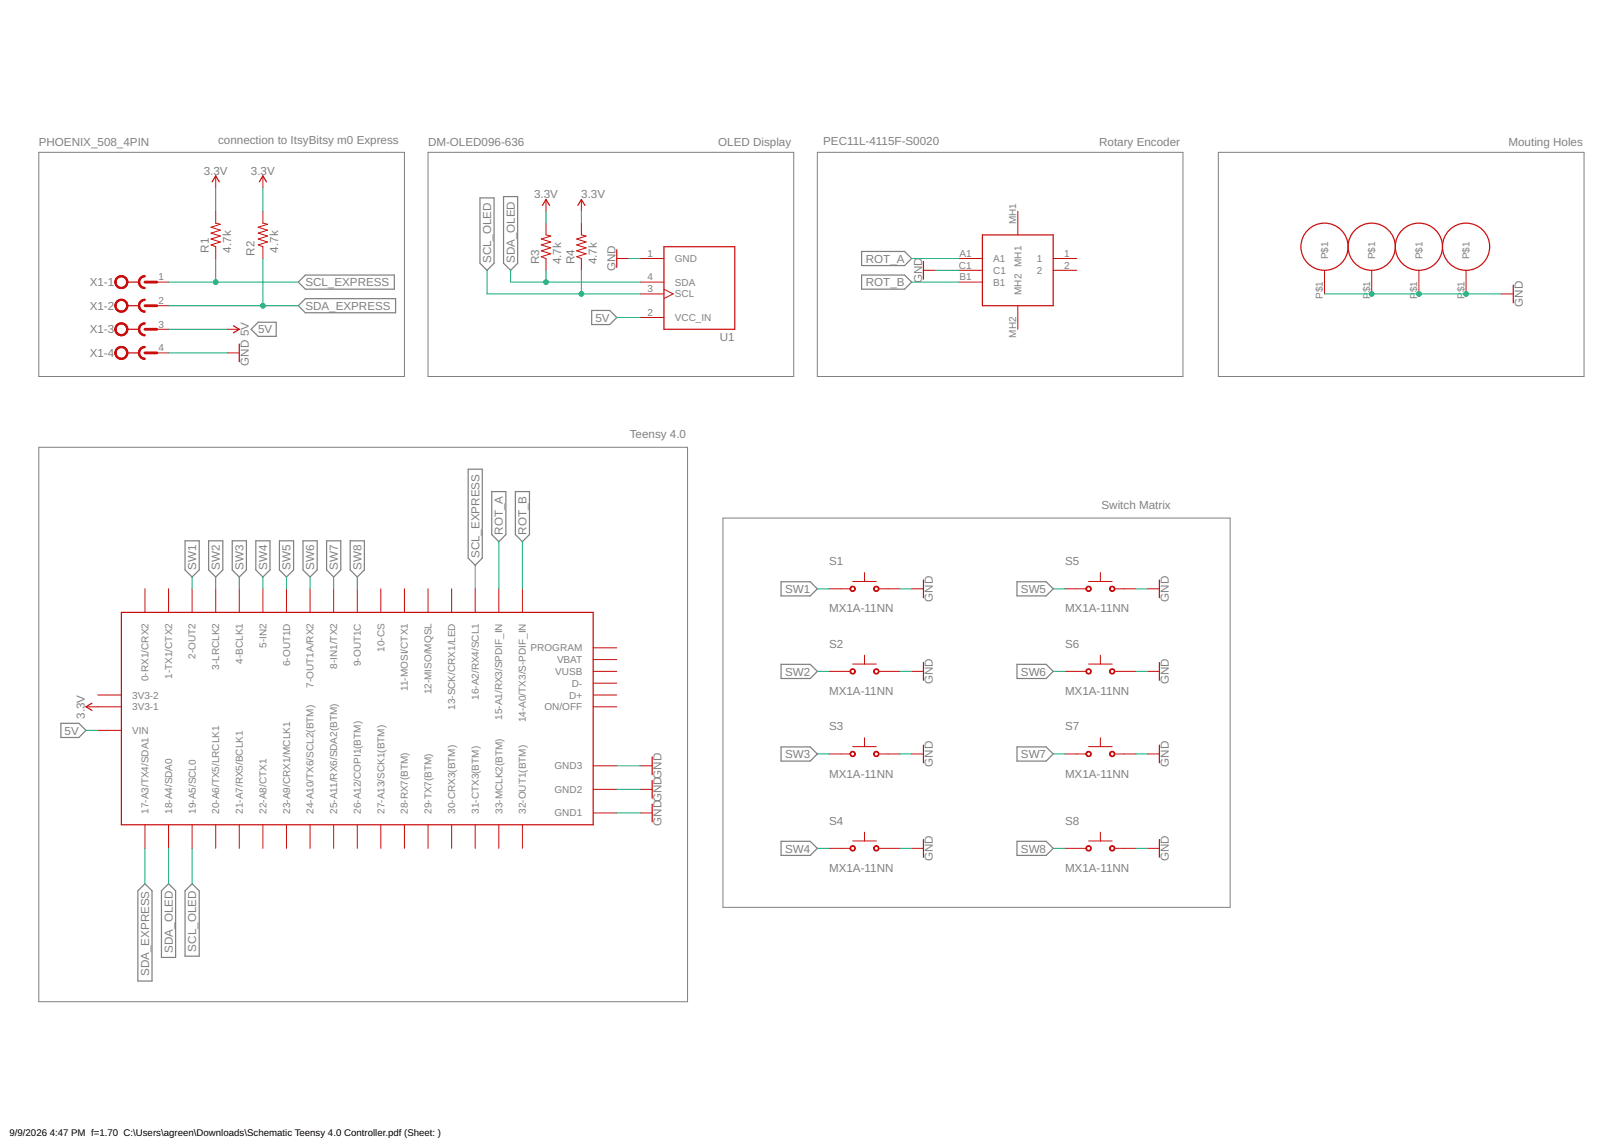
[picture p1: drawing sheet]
<svg xmlns="http://www.w3.org/2000/svg" width="594mm" height="420mm" viewBox="0 0 594 420" stroke-linecap="round" stroke-linejoin="round" font-family="sans-serif">
<path d="M14.2 55.8h133.8v82h-133.8zM156.7 55.8h133.8v82h-133.8zM299.2 55.8h133.8v82h-133.8zM446 55.8h133.8v82h-133.8zM14.2 163.7h237.5v202.9h-237.5zM264.6 189.6h185.7v142.5h-185.7z" fill="none" stroke="#808080" stroke-width=".37"/>
<g fill="none" stroke="#808080" stroke-width=".44">
<path d="M175.7 72.4h5.1v24l-2.5 2.5-2.6-2.5zM184.3 71.9h5.2v24.5l-2.6 2.5-2.6-2.5zM315.4 92h15.7l2.6 2.6-2.6 2.6h-15.7zM109.2 103.3l2.6-2.6h32.5v5.1h-32.5zM109.2 111.9l2.6-2.6h33v5.2h-33zM216.6 113.6h6.6l2.6 2.6-2.6 2.6h-6.6zM315.4 100.7h15.7l2.6 2.6-2.6 2.5h-15.7zM91.9 120.5l2.6-2.6h6.6v5.2h-6.6zM171.4 171.7h5.1v32.6l-2.6 2.6-2.5-2.6zM180 179.9h5.2v15.7l-2.6 2.6-2.6-2.6zM188.6 179.9h5.2v15.7l-2.6 2.6-2.6-2.6zM67.7 197.9h5.2v10.7l-2.6 2.6-2.6-2.6z"/>
<path d="M76.4 197.9h5.2v10.7l-2.6 2.6-2.6-2.6zM85 197.9h5.2v10.7l-2.6 2.6-2.6-2.6zM93.6 197.9h5.2v10.7l-2.6 2.6-2.6-2.6zM102.3 197.9h5.2v10.7l-2.6 2.6-2.6-2.6zM110.9 197.9h5.2v10.7l-2.6 2.6-2.6-2.6zM119.5 197.9h5.2v10.7l-2.6 2.6-2.6-2.6zM128.2 197.9h5.2v10.7l-2.6 2.6-2.6-2.6zM285.9 212.9h10.7l2.6 2.6-2.6 2.6h-10.7zM372.3 212.9h10.6l2.6 2.6-2.6 2.6h-10.6zM285.9 243.1h10.7l2.6 2.6-2.6 2.6h-10.7zM372.3 243.1h10.6l2.6 2.6-2.6 2.6h-10.6zM22.3 264.7h6.6l2.6 2.6-2.6 2.6h-6.6z"/>
<path d="M285.9 273.4h10.7l2.6 2.5-2.6 2.7h-10.7zM372.3 273.4h10.6l2.6 2.5-2.6 2.7h-10.6zM285.9 307.9h10.7l2.6 2.6-2.6 2.6h-10.7zM372.3 307.9h10.6l2.6 2.6-2.6 2.6h-10.6zM50.5 326l2.6-2.6 2.5 2.6v33.1h-5.1zM59.1 326l2.6-2.6 2.6 2.6v24.4h-5.2zM70.3 323.4l2.6 2.6v23.9h-5.2v-23.9z"/>
</g>
<g fill="none" stroke="#c90d0c" stroke-width=".44">
<path d="M77.7 66.5l1.3-2.1 1.3 2.1M94.9 66.5l1.3-2.1 1.3 2.1M198.6 75.2l1.3-2.2 1.2 2.2M211.5 75.2l1.3-2.2 1.3 2.2M225.8 91.4v6.5M243 90.3h25.9v30.2h-25.9zM338 95.7v6.5M359.6 86h25.9v25.9h-25.9zM46.6 103.3h4.3M46.6 111.9h4.3M85.4 119.2l2.2 1.3-2.2 1.3M553.9 104.3v6.5"/>
<path d="M46.6 120.5h4.3M46.6 129.2h4.3M87.6 125.9v6.5M338 212.3v6.4M424.4 212.3v6.4M44.4 224.1h172.7v77.8h-172.7zM33.6 257.4l-2.1 1.3 2.1 1.3M338 242.5v6.5M424.4 242.5v6.5M238.7 277v6.5M338 272.7v6.5M424.4 272.7v6.5"/>
<path d="M238.7 285.7v6.4M238.7 294.3v6.5M338 307.3v6.4M424.4 307.3v6.4"/>
<circle cx="484.8" cy="90.3" r="8.6"/>
<circle cx="502.1" cy="90.3" r="8.6"/>
<circle cx="519.4" cy="90.3" r="8.6"/>
<circle cx="536.6" cy="90.3" r="8.6"/>
</g>
<g fill="none" stroke="#c90d0c" stroke-width=".37">
<path d="M79 77.3v4.4l1.7 .4-3.5 1.1 3.5 1-3.5 1.1 3.5 1.1-3.5 1.1 3.5 1.1-3.5 1 1.8 .7v4.3M79 64.4v4.3M96.2 77.3v4.4l1.8 .4-3.5 1.1 3.5 1-3.5 1.1 3.5 1.1-3.5 1.1 3.5 1.1-3.5 1 1.7 .7v4.3M96.2 64.4v4.3M199.9 73v4.3M212.8 73v4.3M372.6 77.3v8.7M199.9 81.7v4.3l1.7 .4-3.5 1.1 3.5 1.1-3.5 1 3.5 1.1-3.5 1.1 3.5 1.1-3.5 1.1 1.8 .6v4.3M212.8 81.7v4.3l1.7 .4-3.4 1.1 3.4 1.1-3.4 1 3.4 1.1-3.4 1.1 3.4 1.1-3.4 1.1 1.7 .6v4.3M225.8 94.6h4.3M234.4 94.6h8.6M338 98.9h4.3"/>
<path d="M351 94.6h8.6M351 98.9h8.6M385.5 94.6h8.6M385.5 98.9h8.6M484.8 98.9v8.7M502.1 98.9v8.7M519.4 98.9v8.7M536.6 98.9v8.7M57.4 103.3h4.3M57.4 111.9h4.3M234.4 116.2h8.6M234.4 107.6h8.6"/>
<path d="M234.4 103.3h8.6M243 105.9l3.4 1.7-3.4 1.7M351 103.3h8.6M372.6 111.9v8.6M549.6 107.6h4.3M57.4 129.2h4.3M57.4 120.5h4.3M83.3 129.2h4.3M83.3 120.5h4.3M53.1 215.5v8.6M61.7 215.5v8.6M70.3 215.5v8.6"/>
<path d="M79 215.5v8.6M87.6 215.5v8.6M96.2 215.5v8.6M104.9 215.5v8.6M113.5 215.5v8.6M122.1 215.5v8.6M130.8 215.5v8.6M139.4 215.5v8.6M148 215.5v8.6M156.7 215.5v8.6M165.3 215.5v8.6M173.9 215.5v8.6"/>
<path d="M182.6 215.5v8.6M191.2 215.5v8.6M303.5 215.5h7.8M312.1 212.8h8.7M316.4 209.6v3.2M321.6 215.5h7.8M333.7 215.5h4.3M389.8 215.5h7.8M398.5 212.8h8.6M402.8 209.6v3.2M408 215.5h7.7M420.1 215.5h4.3"/>
<path d="M217.1 237.1h8.7M316.4 239.8v3.2M402.8 239.8v3.2M31.5 258.7h12.9M35.8 254.4h8.6M217.1 258.7h8.7M217.1 245.7h8.7M217.1 254.4h8.7M217.1 250h8.7M217.1 241.4h8.7M303.5 245.7h7.8M312.1 243h8.7"/>
<path d="M321.6 245.7h7.8M333.7 245.7h4.3M389.8 245.7h7.8M398.5 243h8.6M408 245.7h7.7M420.1 245.7h4.3M35.8 267.3h8.6M303.5 275.9h7.8M312.1 273.3h8.7M316.4 270v3.3M321.6 275.9h7.8M333.7 275.9h4.3"/>
<path d="M389.8 275.9h7.8M398.5 273.3h8.6M402.8 270v3.3M408 275.9h7.7M420.1 275.9h4.3M217.1 297.5h8.7M217.1 288.9h8.7M217.1 280.3h8.7M234.4 297.5h4.3M234.4 288.9h4.3M234.4 280.3h4.3M53.1 301.9v8.6"/>
<path d="M61.7 301.9v8.6M70.3 301.9v8.6M79 301.9v8.6M87.6 301.9v8.6M96.2 301.9v8.6M104.9 301.9v8.6M113.5 301.9v8.6M122.1 301.9v8.6M130.8 301.9v8.6M139.4 301.9v8.6M148 301.9v8.6M156.7 301.9v8.6"/>
<path d="M165.3 301.9v8.6M173.9 301.9v8.6M182.6 301.9v8.6M191.2 301.9v8.6M303.5 310.5h7.8M312.1 307.8h8.7M316.4 304.6v3.2M321.6 310.5h7.8M333.7 310.5h4.3M389.8 310.5h7.8M398.5 307.8h8.6M402.8 304.6v3.2"/>
<path d="M408 310.5h7.7M420.1 310.5h4.3"/>
</g>
<g fill="#c90d0c" stroke="#c90d0c" stroke-width=".37">
<path d="M42.7 101.6a2.37 2.37 0 0 1 3.8 .5 2.37 2.37 0 0 1-1.5 3.5 2.37 2.37 0 0 1-3-2.3h.5a1.94 1.94 0 0 1 2.8-1.8 1.94 1.94 0 0 1 .3 3.3 1.94 1.94 0 0 1-3.1-1.2v-.3h-.5z" fill-rule="evenodd"/>
<path d="M42.7 101.6a2.37 2.37 0 0 1 3.8 .5 2.37 2.37 0 0 1-1.5 3.5 2.37 2.37 0 0 1-3-2.3h.5a1.94 1.94 0 0 1 2.8-1.8 1.94 1.94 0 0 1 .3 3.3 1.94 1.94 0 0 1-3.1-1.2v-.3h-.5z" fill-rule="evenodd"/>
<path d="M50.7 103.3h.4a1.95 1.95 0 0 0 2 1.9v.4a2.35 2.35 0 0 1-2.4-2.3z" fill-rule="evenodd"/>
<path d="M51.4 101.6l1-.7h.7v.4a1.95 1.95 0 0 0-2 2h-.4v-.3z" fill-rule="evenodd"/>
<path d="M51.4 101.6l1-.7h.7v.4a1.95 1.95 0 0 0-2 2 1.95 1.95 0 0 0 2 1.9v.4a2.37 2.37 0 0 1-2.3-1.4 2.37 2.37 0 0 1 .6-2.6z" fill-rule="evenodd"/>
<path d="M42.7 110.2a2.37 2.37 0 0 1 3.8 .5 2.37 2.37 0 0 1-1.5 3.5 2.37 2.37 0 0 1-3-2.3h.5a1.94 1.94 0 0 1 2.8-1.8 1.94 1.94 0 0 1 .3 3.3 1.94 1.94 0 0 1-3.1-1.1v-.4h-.5z" fill-rule="evenodd"/>
<path d="M42.7 110.2a2.37 2.37 0 0 1 3.8 .5 2.37 2.37 0 0 1-1.5 3.5 2.37 2.37 0 0 1-3-2.3h.5a1.94 1.94 0 0 1 2.8-1.8 1.94 1.94 0 0 1 .3 3.3 1.94 1.94 0 0 1-3.1-1.1v-.4h-.5z" fill-rule="evenodd"/>
<path d="M50.7 111.9h.4a1.95 1.95 0 0 0 2 1.9v.5a2.35 2.35 0 0 1-2.4-2.4z" fill-rule="evenodd"/>
<path d="M51.4 110.2l1.5-.7h.2v.4a1.95 1.95 0 0 0-2 2h-.4v-.2z" fill-rule="evenodd"/>
<path d="M51.4 110.2l1.5-.7h.2v.4a1.95 1.95 0 0 0-2 2 1.95 1.95 0 0 0 2 1.9v.5a2.37 2.37 0 0 1-2.3-1.5 2.37 2.37 0 0 1 .6-2.6z" fill-rule="evenodd"/>
<path d="M42.7 118.9a2.37 2.37 0 0 1 3.8 .5 2.37 2.37 0 0 1-1.5 3.4 2.37 2.37 0 0 1-3-2.3h.5a1.94 1.94 0 0 1 2.8-1.8 1.94 1.94 0 0 1 .3 3.3 1.94 1.94 0 0 1-3.1-1.1v-.4h-.5z" fill-rule="evenodd"/>
<path d="M42.7 118.9a2.37 2.37 0 0 1 3.8 .5 2.37 2.37 0 0 1-1.5 3.4 2.37 2.37 0 0 1-3-2.3h.5a1.94 1.94 0 0 1 2.8-1.8 1.94 1.94 0 0 1 .3 3.3 1.94 1.94 0 0 1-3.1-1.1v-.4h-.5z" fill-rule="evenodd"/>
<path d="M50.7 120.5h.4a1.95 1.95 0 0 0 2 2v.4a2.35 2.35 0 0 1-2.4-2.4z" fill-rule="evenodd"/>
<path d="M51.4 118.8l1.5-.6h.2v.4a1.95 1.95 0 0 0-2 1.9h-.4v-.2z" fill-rule="evenodd"/>
<path d="M51.4 118.8l1.5-.6h.2v.4a1.95 1.95 0 0 0-2 1.9 1.95 1.95 0 0 0 2 2v.4a2.37 2.37 0 0 1-2.3-1.5 2.37 2.37 0 0 1 .6-2.6z" fill-rule="evenodd"/>
<path d="M42.7 127.5a2.37 2.37 0 0 1 3.8 .5 2.37 2.37 0 0 1-1.5 3.5 2.37 2.37 0 0 1-3-2.3h.5a1.94 1.94 0 0 1 2.8-1.8 1.94 1.94 0 0 1 .3 3.3 1.94 1.94 0 0 1-3.1-1.2v-.3h-.5z" fill-rule="evenodd"/>
<path d="M42.7 127.5a2.37 2.37 0 0 1 3.8 .5 2.37 2.37 0 0 1-1.5 3.5 2.37 2.37 0 0 1-3-2.3h.5a1.94 1.94 0 0 1 2.8-1.8 1.94 1.94 0 0 1 .3 3.3 1.94 1.94 0 0 1-3.1-1.2v-.3h-.5z" fill-rule="evenodd"/>
<path d="M50.7 129.2h.4a1.95 1.95 0 0 0 2 1.9v.4a2.38 2.38 0 0 1-2.4-2.3z" fill-rule="evenodd"/>
<path d="M51.4 127.5l1.5-.7h.2v.4a1.95 1.95 0 0 0-2 2h-.4v-.3z" fill-rule="evenodd"/>
<path d="M51.4 127.5l1.5-.7h.2v.4a1.95 1.95 0 0 0-2 2 1.95 1.95 0 0 0 2 1.9v.4a2.37 2.37 0 0 1-2.3-1.4 2.37 2.37 0 0 1 .6-2.6z" fill-rule="evenodd"/>
<path d="M320.1 214.7a.99 .99 0 0 1 1.5 .4 .99 .99 0 0 1-.6 1.4 .99 .99 0 0 1-1.2-1h.2a.74 .74 0 0 1 1.1-.6 .74 .74 0 0 1 .1 1.2 .74 .74 0 0 1-1.2-.4l-.2-.2z" fill-rule="evenodd"/>
<path d="M311.5 214.7a.99 .99 0 0 1 1.5 .4 .99 .99 0 0 1-.7 1.4 .99 .99 0 0 1-1.2-1h.3a.74 .74 0 0 1 1.1-.6 .74 .74 0 0 1 .1 1.2 .74 .74 0 0 1-1.2-.4l-.3-.2z" fill-rule="evenodd"/>
<path d="M320.1 245a.99 .99 0 0 1 1.5 .3 .99 .99 0 0 1-.6 1.4 .99 .99 0 0 1-1.2-1h.2a.74 .74 0 0 1 1.1-.6 .74 .74 0 0 1 .1 1.3 .74 .74 0 0 1-1.2-.4l-.2-.3z" fill-rule="evenodd"/>
<path d="M311.5 245a.99 .99 0 0 1 1.5 .3 .99 .99 0 0 1-.7 1.4 .99 .99 0 0 1-1.2-1h.3a.74 .74 0 0 1 1.1-.6 .74 .74 0 0 1 .1 1.3 .74 .74 0 0 1-1.2-.4l-.3-.3z" fill-rule="evenodd"/>
<path d="M320.1 275.2a1 1 0 0 1 1.6 .3 1 1 0 0 1-.7 1.4 1 1 0 0 1-1.2-1h.2a.74 .74 0 0 1 1.1-.6 .74 .74 0 0 1 .1 1.3 .74 .74 0 0 1-1.2-.4l-.2-.3z" fill-rule="evenodd"/>
<path d="M311.5 275.2a1 1 0 0 1 1.5 .3 1 1 0 0 1-.6 1.4 1 1 0 0 1-1.3-1h.3a.74 .74 0 0 1 1.1-.6 .74 .74 0 0 1 .1 1.3 .74 .74 0 0 1-1.2-.4l-.3-.3z" fill-rule="evenodd"/>
<path d="M320.1 309.7a.99 .99 0 0 1 1.5 .3 .99 .99 0 0 1-.6 1.4 .99 .99 0 0 1-1.2-.9h.2a.74 .74 0 0 1 1.1-.6 .74 .74 0 0 1 .1 1.2 .74 .74 0 0 1-1.2-.4l-.2-.2z" fill-rule="evenodd"/>
<path d="M311.5 309.7a.99 .99 0 0 1 1.5 .3 .99 .99 0 0 1-.6 1.4 .99 .99 0 0 1-1.3-.9h.3a.74 .74 0 0 1 1.1-.6 .74 .74 0 0 1 .1 1.2 .74 .74 0 0 1-1.2-.4l-.3-.2z" fill-rule="evenodd"/>
<path d="M406.3 214.9a1 1 0 0 1 1.6 0 1 1 0 0 1-.5 1.6 1 1 0 0 1-1.3-1h.3a.73 .73 0 0 1 1-.6 .73 .73 0 0 1 .2 1.2 .73 .73 0 0 1-1.2-.4l-.3-.2z" fill-rule="evenodd"/>
<path d="M397.6 214.9a1 1 0 0 1 1.7 0 1 1 0 0 1-.5 1.6 1 1 0 0 1-1.3-1h.2a.74 .74 0 0 1 1.1-.6 .74 .74 0 0 1 .1 1.2 .74 .74 0 0 1-1.1-.4l-.3-.2z" fill-rule="evenodd"/>
<path d="M406.3 245.2a1 1 0 0 1 1.6-.1 1 1 0 0 1-.5 1.6 1 1 0 0 1-1.3-1h.3a.73 .73 0 0 1 1-.6 .73 .73 0 0 1 .2 1.2 .73 .73 0 0 1-1.2-.3l-.3-.3z" fill-rule="evenodd"/>
<path d="M397.6 245.2a1 1 0 0 1 1.7-.1 1 1 0 0 1-.5 1.6 1 1 0 0 1-1.3-1h.2a.74 .74 0 0 1 1.1-.6 .74 .74 0 0 1 .1 1.3 .74 .74 0 0 1-1.1-.4l-.3-.3z" fill-rule="evenodd"/>
<path d="M406.5 275.2a.99 .99 0 0 1 1.5 .3 .99 .99 0 0 1-.7 1.4 .99 .99 0 0 1-1.2-1h.3a.73 .73 0 0 1 1-.6 .73 .73 0 0 1 .2 1.3 .73 .73 0 0 1-1.2-.4l-.3-.3z" fill-rule="evenodd"/>
<path d="M397.8 275.2a1 1 0 0 1 1.6 .3 1 1 0 0 1-.7 1.4 1 1 0 0 1-1.2-1h.2a.74 .74 0 0 1 1.1-.6 .74 .74 0 0 1 .1 1.3 .74 .74 0 0 1-1.1-.4l-.3-.3z" fill-rule="evenodd"/>
<path d="M406.5 309.7a.99 .99 0 0 1 1.5 .4 .99 .99 0 0 1-.7 1.4 .99 .99 0 0 1-1.2-1h.3a.73 .73 0 0 1 1-.6 .73 .73 0 0 1 .2 1.2 .73 .73 0 0 1-1.2-.4l-.3-.2z" fill-rule="evenodd"/>
<path d="M397.8 309.7a1 1 0 0 1 1.6 .4 1 1 0 0 1-.7 1.4 1 1 0 0 1-1.2-1h.2a.74 .74 0 0 1 1.1-.6 .74 .74 0 0 1 .1 1.2 .74 .74 0 0 1-1.1-.4l-.3-.2z" fill-rule="evenodd"/>
</g>
<path d="M53.1 103.3h4.3M53.1 111.9h4.3M53.1 120.5h4.3M53.1 129.2h4.3" fill="none" stroke="#c90d0c" stroke-width="1"/>
<g fill="none" stroke="#0dab76" stroke-width=".37">
<path d="M79 68.7v8.6M96.2 68.7v8.6M199.9 77.3v4.4M212.8 77.3v4.4M79 94.6v8.7M96.2 94.6v17.3M178.3 98.9v8.7h56.1M186.9 98.9v4.4h47.5M199.9 98.9v4.4M212.8 98.9v8.7M230.1 94.6h4.3M333.7 94.6h17.3"/>
<path d="M342.3 98.9h8.7M61.7 103.3h47.5M61.7 111.9h47.5M225.8 116.2h8.6M333.7 103.3h17.3M484.8 107.6h64.8M61.7 129.2h21.6M61.7 120.5h21.6M182.6 198.2v17.3M191.2 198.2v17.3M70.3 211.2v4.3M79 211.2v4.3"/>
<path d="M87.6 211.2v4.3M96.2 211.2v4.3M104.9 211.2v4.3M113.5 211.2v4.3M122.1 211.2v4.3M130.8 211.2v4.3M173.9 206.9v8.6M299.2 215.5h4.3M329.4 215.5h4.3M385.5 215.5h4.3M415.7 215.5h4.4M299.2 245.7h4.3"/>
<path d="M329.4 245.7h4.3M385.5 245.7h4.3M415.7 245.7h4.4M31.5 267.3h4.3M299.2 275.9h4.3M329.4 275.9h4.3M385.5 275.9h4.3M415.7 275.9h4.4M225.8 297.5h8.6M225.8 288.9h8.6M225.8 280.3h8.6M53.1 310.5v12.9"/>
<path d="M61.7 310.5v12.9M70.3 310.5v12.9M299.2 310.5h4.3M329.4 310.5h4.3M385.5 310.5h4.3M415.7 310.5h4.4"/>
</g>
<g fill="#0dab76" stroke="#0dab76" stroke-width=".37">
<circle cx="502.1" cy="107.6" r=".87"/>
<circle cx="519.4" cy="107.6" r=".87"/>
<circle cx="536.6" cy="107.6" r=".87"/>
<circle cx="79" cy="103.3" r=".87"/>
<circle cx="96.2" cy="111.9" r=".87"/>
<circle cx="199.9" cy="103.3" r=".87"/>
<circle cx="212.8" cy="107.6" r=".87"/>
</g>
<g font-size="4.3" fill="#808080">
<text x="14.2" y="53.6">PHOENIX_508_4PIN</text>
<text x="79.8" y="52.7">connection to ItsyBitsy m0 Express</text>
<text x="156.7" y="53.6">DM-OLED096-636</text>
<text x="262.9" y="53.6">OLED Display</text>
<text x="301.3" y="52.9">PEC11L-4115F-S0020</text>
<text x="402.4" y="53.6">Rotary Encoder</text>
<text x="552.2" y="53.6">Mouting Holes</text>
<text x="74.6" y="64">3.3V</text>
<text x="91.9" y="64">3.3V</text>
<text x="195.5" y="72.6">3.3V</text>
<text x="212.7" y="72.6">3.3V</text>
<text x="76.4" y="92.5" transform="rotate(-90 76.4 92.5)">R1</text>
<text x="84.6" y="92.5" transform="rotate(-90 84.6 92.5)">4.7k</text>
<text x="93.2" y="93.6" transform="rotate(-90 93.2 93.6)">R2</text>
<text x="101.8" y="92.5" transform="rotate(-90 101.8 92.5)">4.7k</text>
<text x="179.8" y="96.3" transform="rotate(-90 179.8 96.3)">SCL_OLED</text>
<text x="188.4" y="96.3" transform="rotate(-90 188.4 96.3)">SDA_OLED</text>
<text x="197.3" y="96.8" transform="rotate(-90 197.3 96.8)">R3</text>
<text x="205.5" y="96.8" transform="rotate(-90 205.5 96.8)">4.7k</text>
<text x="210.3" y="96.8" transform="rotate(-90 210.3 96.8)">R4</text>
<text x="218.4" y="96.8" transform="rotate(-90 218.4 96.8)">4.7k</text>
<text x="225.3" y="99.3" transform="rotate(-90 225.3 99.3)">GND</text>
<text x="316.9" y="96.1">ROT_A</text>
<text x="32.8" y="104.8">X1-1</text>
<text x="111.8" y="104.8">SCL_EXPRESS</text>
<text x="316.9" y="104.8">ROT_B</text>
<text x="337.6" y="103.7" transform="rotate(-90 337.6 103.7)">GND</text>
<text x="32.8" y="113.4">X1-2</text>
<text x="111.8" y="113.4">SDA_EXPRESS</text>
<text x="557.4" y="112.3" transform="rotate(-90 557.4 112.3)">GND</text>
<text x="218" y="117.7">5V</text>
<text x="32.8" y="122">X1-3</text>
<text x="94.5" y="122">5V</text>
<text x="263.5" y="124.8">U1</text>
<text x="32.8" y="130.7">X1-4</text>
<text x="91.1" y="133.9" transform="rotate(-90 91.1 133.9)">GND 5V</text>
<text x="230.5" y="160.2">Teensy 4.0</text>
<text x="403.2" y="186.1">Switch Matrix</text>
<text x="184.1" y="195.6" transform="rotate(-90 184.1 195.6)">ROT_A</text>
<text x="192.7" y="195.6" transform="rotate(-90 192.7 195.6)">ROT_B</text>
<text x="71.8" y="208.6" transform="rotate(-90 71.8 208.6)">SW1</text>
<text x="80.5" y="208.6" transform="rotate(-90 80.5 208.6)">SW2</text>
<text x="89.1" y="208.6" transform="rotate(-90 89.1 208.6)">SW3</text>
<text x="97.7" y="208.6" transform="rotate(-90 97.7 208.6)">SW4</text>
<text x="106.4" y="208.6" transform="rotate(-90 106.4 208.6)">SW5</text>
<text x="115" y="208.6" transform="rotate(-90 115 208.6)">SW6</text>
<text x="123.6" y="208.6" transform="rotate(-90 123.6 208.6)">SW7</text>
<text x="132.3" y="208.6" transform="rotate(-90 132.3 208.6)">SW8</text>
<text x="175.5" y="204.3" transform="rotate(-90 175.5 204.3)">SCL_EXPRESS</text>
<text x="303.5" y="206.9">S1</text>
<text x="389.8" y="206.9">S5</text>
<text x="287.3" y="217">SW1</text>
<text x="341.5" y="220.2" transform="rotate(-90 341.5 220.2)">GND</text>
<text x="373.7" y="217">SW5</text>
<text x="427.8" y="220.2" transform="rotate(-90 427.8 220.2)">GND</text>
<text x="303.5" y="224.1">MX1A-11NN</text>
<text x="389.8" y="224.1">MX1A-11NN</text>
<text x="303.5" y="237.1">S2</text>
<text x="389.8" y="237.1">S6</text>
<text x="287.3" y="247.2">SW2</text>
<text x="341.5" y="250.5" transform="rotate(-90 341.5 250.5)">GND</text>
<text x="373.7" y="247.2">SW6</text>
<text x="427.8" y="250.5" transform="rotate(-90 427.8 250.5)">GND</text>
<text x="303.5" y="254.4">MX1A-11NN</text>
<text x="389.8" y="254.4">MX1A-11NN</text>
<text x="31" y="263.1" transform="rotate(-90 31 263.1)">3.3V</text>
<text x="23.7" y="268.8">5V</text>
<text x="303.5" y="267.3">S3</text>
<text x="389.8" y="267.3">S7</text>
<text x="287.3" y="277.5">SW3</text>
<text x="341.5" y="280.7" transform="rotate(-90 341.5 280.7)">GND</text>
<text x="373.7" y="277.5">SW7</text>
<text x="427.8" y="280.7" transform="rotate(-90 427.8 280.7)">GND</text>
<text x="303.5" y="284.6">MX1A-11NN</text>
<text x="389.8" y="284.6">MX1A-11NN</text>
<text x="242.2" y="302.3" transform="rotate(-90 242.2 302.3)">GNDGNDGND</text>
<text x="303.5" y="301.9">S4</text>
<text x="389.8" y="301.9">S8</text>
<text x="287.3" y="312">SW4</text>
<text x="341.5" y="315.2" transform="rotate(-90 341.5 315.2)">GND</text>
<text x="373.7" y="312">SW8</text>
<text x="427.8" y="315.2" transform="rotate(-90 427.8 315.2)">GND</text>
<text x="303.5" y="319.1">MX1A-11NN</text>
<text x="389.8" y="319.1">MX1A-11NN</text>
<text x="63.2" y="348.7" transform="rotate(-90 63.2 348.7)">SDA_OLED</text>
<text x="71.8" y="348.3" transform="rotate(-90 71.8 348.3)">SCL_OLED</text>
<text x="54.6" y="357.2" transform="rotate(-90 54.6 357.2)">SDA_EXPRESS</text>
</g>
<g font-size="3.7" fill="#808080">
<text x="372" y="82" transform="rotate(-90 372 82)">MH1</text>
<text x="237" y="94">1</text>
<text x="247" y="95.9">GND</text>
<text x="351.2" y="94">A1</text>
<text x="363.6" y="95.9">A1</text>
<text x="379.5" y="95.9">1</text>
<text x="389.5" y="94">1</text>
<text x="486.1" y="95" transform="rotate(-90 486.1 95)">P$1</text>
<text x="503.4" y="95" transform="rotate(-90 503.4 95)">P$1</text>
<text x="520.7" y="95" transform="rotate(-90 520.7 95)">P$1</text>
<text x="537.9" y="95" transform="rotate(-90 537.9 95)">P$1</text>
<text x="351" y="98.3">C1</text>
<text x="363.6" y="100.2">C1</text>
<text x="379.5" y="100.2">2</text>
<text x="389.5" y="98.3">2</text>
<text x="58" y="102.6">1</text>
<text x="237" y="107">3</text>
<text x="237" y="102.6">4</text>
<text x="247" y="104.5">SDA</text>
<text x="351.2" y="102.6">B1</text>
<text x="363.6" y="104.5">B1</text>
<text x="373.9" y="107.9" transform="rotate(-90 373.9 107.9)">MH2 MH1</text>
<text x="501.5" y="107" transform="rotate(-90 501.5 107)">$1</text>
<text x="518.8" y="107" transform="rotate(-90 518.8 107)">$1</text>
<text x="536" y="107" transform="rotate(-90 536 107)">$1</text>
<text x="58" y="111.3">2</text>
<text x="247" y="108.9">SCL</text>
<text x="484.2" y="109.4" transform="rotate(-90 484.2 109.4)">P$1</text>
<text x="501.5" y="109.4" transform="rotate(-90 501.5 109.4)">P</text>
<text x="518.8" y="109.4" transform="rotate(-90 518.8 109.4)">P</text>
<text x="536" y="109.4" transform="rotate(-90 536 109.4)">P</text>
<text x="58" y="119.9">3</text>
<text x="237" y="115.6">2</text>
<text x="247" y="117.5">VCC_IN</text>
<text x="372" y="123.6" transform="rotate(-90 372 123.6)">MH2</text>
<text x="58" y="128.6">4</text>
<text x="97.5" y="237.1" transform="rotate(-90 97.5 237.1)">5-IN2</text>
<text x="140.7" y="238.5" transform="rotate(-90 140.7 238.5)">10-CS</text>
<text x="194.2" y="238.4">PROGRAM</text>
<text x="71.6" y="241.2" transform="rotate(-90 71.6 241.2)">2-OUT2</text>
<text x="80.2" y="245.2" transform="rotate(-90 80.2 245.2)">3-LRCLK2</text>
<text x="88.9" y="243" transform="rotate(-90 88.9 243)">4-BCLK1</text>
<text x="106.2" y="243.8" transform="rotate(-90 106.2 243.8)">6-OUT1D</text>
<text x="123.4" y="244.8" transform="rotate(-90 123.4 244.8)">8-IN1/TX2</text>
<text x="132.1" y="243.8" transform="rotate(-90 132.1 243.8)">9-OUT1C</text>
<text x="203.9" y="242.7">VBAT</text>
<text x="54.3" y="249.3" transform="rotate(-90 54.3 249.3)">0-RX1/CRX2</text>
<text x="63" y="248.5" transform="rotate(-90 63 248.5)">1-TX1/CTX2</text>
<text x="114.8" y="251.7" transform="rotate(-90 114.8 251.7)">7-OUT1A/RX2</text>
<text x="203.2" y="247">VUSB</text>
<text x="209.3" y="251.3">D-</text>
<text x="48.4" y="255.7">3V3-2</text>
<text x="149.3" y="252.9" transform="rotate(-90 149.3 252.9)">11-MOSI/CTX1</text>
<text x="158" y="254.1" transform="rotate(-90 158 254.1)">12-MISO/MQSL</text>
<text x="175.2" y="256.2" transform="rotate(-90 175.2 256.2)">16-A2/RX4/SCL1</text>
<text x="208.4" y="255.7">D+</text>
<text x="48.4" y="260">3V3-1</text>
<text x="166.6" y="259.8" transform="rotate(-90 166.6 259.8)">13-SCK/CRX1/LED</text>
<text x="183.9" y="263.5" transform="rotate(-90 183.9 263.5)">15-A1/RX3/SPDIF_IN</text>
<text x="199.3" y="260">ON/OFF</text>
<text x="48.4" y="268.6">VIN</text>
<text x="192.5" y="264.3" transform="rotate(-90 192.5 264.3)">14-A0/TX3/S-PDIF_IN</text>
<text x="203" y="281.6">GND3</text>
<text x="203" y="290.2">GND2</text>
<text x="54.4" y="297.9" transform="rotate(-90 54.4 297.9)">17-A3/TX4/SDA1</text>
<text x="63" y="297.9" transform="rotate(-90 63 297.9)">18-A4/SDA0</text>
<text x="71.6" y="297.9" transform="rotate(-90 71.6 297.9)">19-A5/SCL0</text>
<text x="80.3" y="297.9" transform="rotate(-90 80.3 297.9)">20-A6/TX5/LRCLK1</text>
<text x="88.9" y="297.9" transform="rotate(-90 88.9 297.9)">21-A7/RX5/BCLK1</text>
<text x="97.5" y="297.9" transform="rotate(-90 97.5 297.9)">22-A8/CTX1</text>
<text x="106.2" y="297.9" transform="rotate(-90 106.2 297.9)">23-A9/CRX1/MCLK1</text>
<text x="114.8" y="297.9" transform="rotate(-90 114.8 297.9)">24-A10/TX6/SCL2(BTM)</text>
<text x="123.4" y="297.9" transform="rotate(-90 123.4 297.9)">25-A11/RX6/SDA2(BTM)</text>
<text x="132.1" y="297.9" transform="rotate(-90 132.1 297.9)">26-A12/COPI1(BTM)</text>
<text x="140.7" y="297.9" transform="rotate(-90 140.7 297.9)">27-A13/SCK1(BTM)</text>
<text x="149.3" y="297.9" transform="rotate(-90 149.3 297.9)">28-RX7(BTM)</text>
<text x="158" y="297.9" transform="rotate(-90 158 297.9)">29-TX7(BTM)</text>
<text x="166.6" y="297.9" transform="rotate(-90 166.6 297.9)">30-CRX3(BTM)</text>
<text x="175.2" y="297.9" transform="rotate(-90 175.2 297.9)">31-CTX3(BTM)</text>
<text x="183.9" y="297.9" transform="rotate(-90 183.9 297.9)">33-MCLK2(BTM)</text>
<text x="192.5" y="297.9" transform="rotate(-90 192.5 297.9)">32-OUT1(BTM)</text>
<text x="203" y="298.8">GND1</text>
</g>
<g font-size="3.5">
<text x="3.5" y="415.7">9/9/2026</text>
<text x="18.2" y="415.7">4:47 PM f=1.70 C:\Users\agreen\Downloads\Schematic Teensy 4.0 Controller.pdf (Sheet: )</text>
</g>
</svg>
